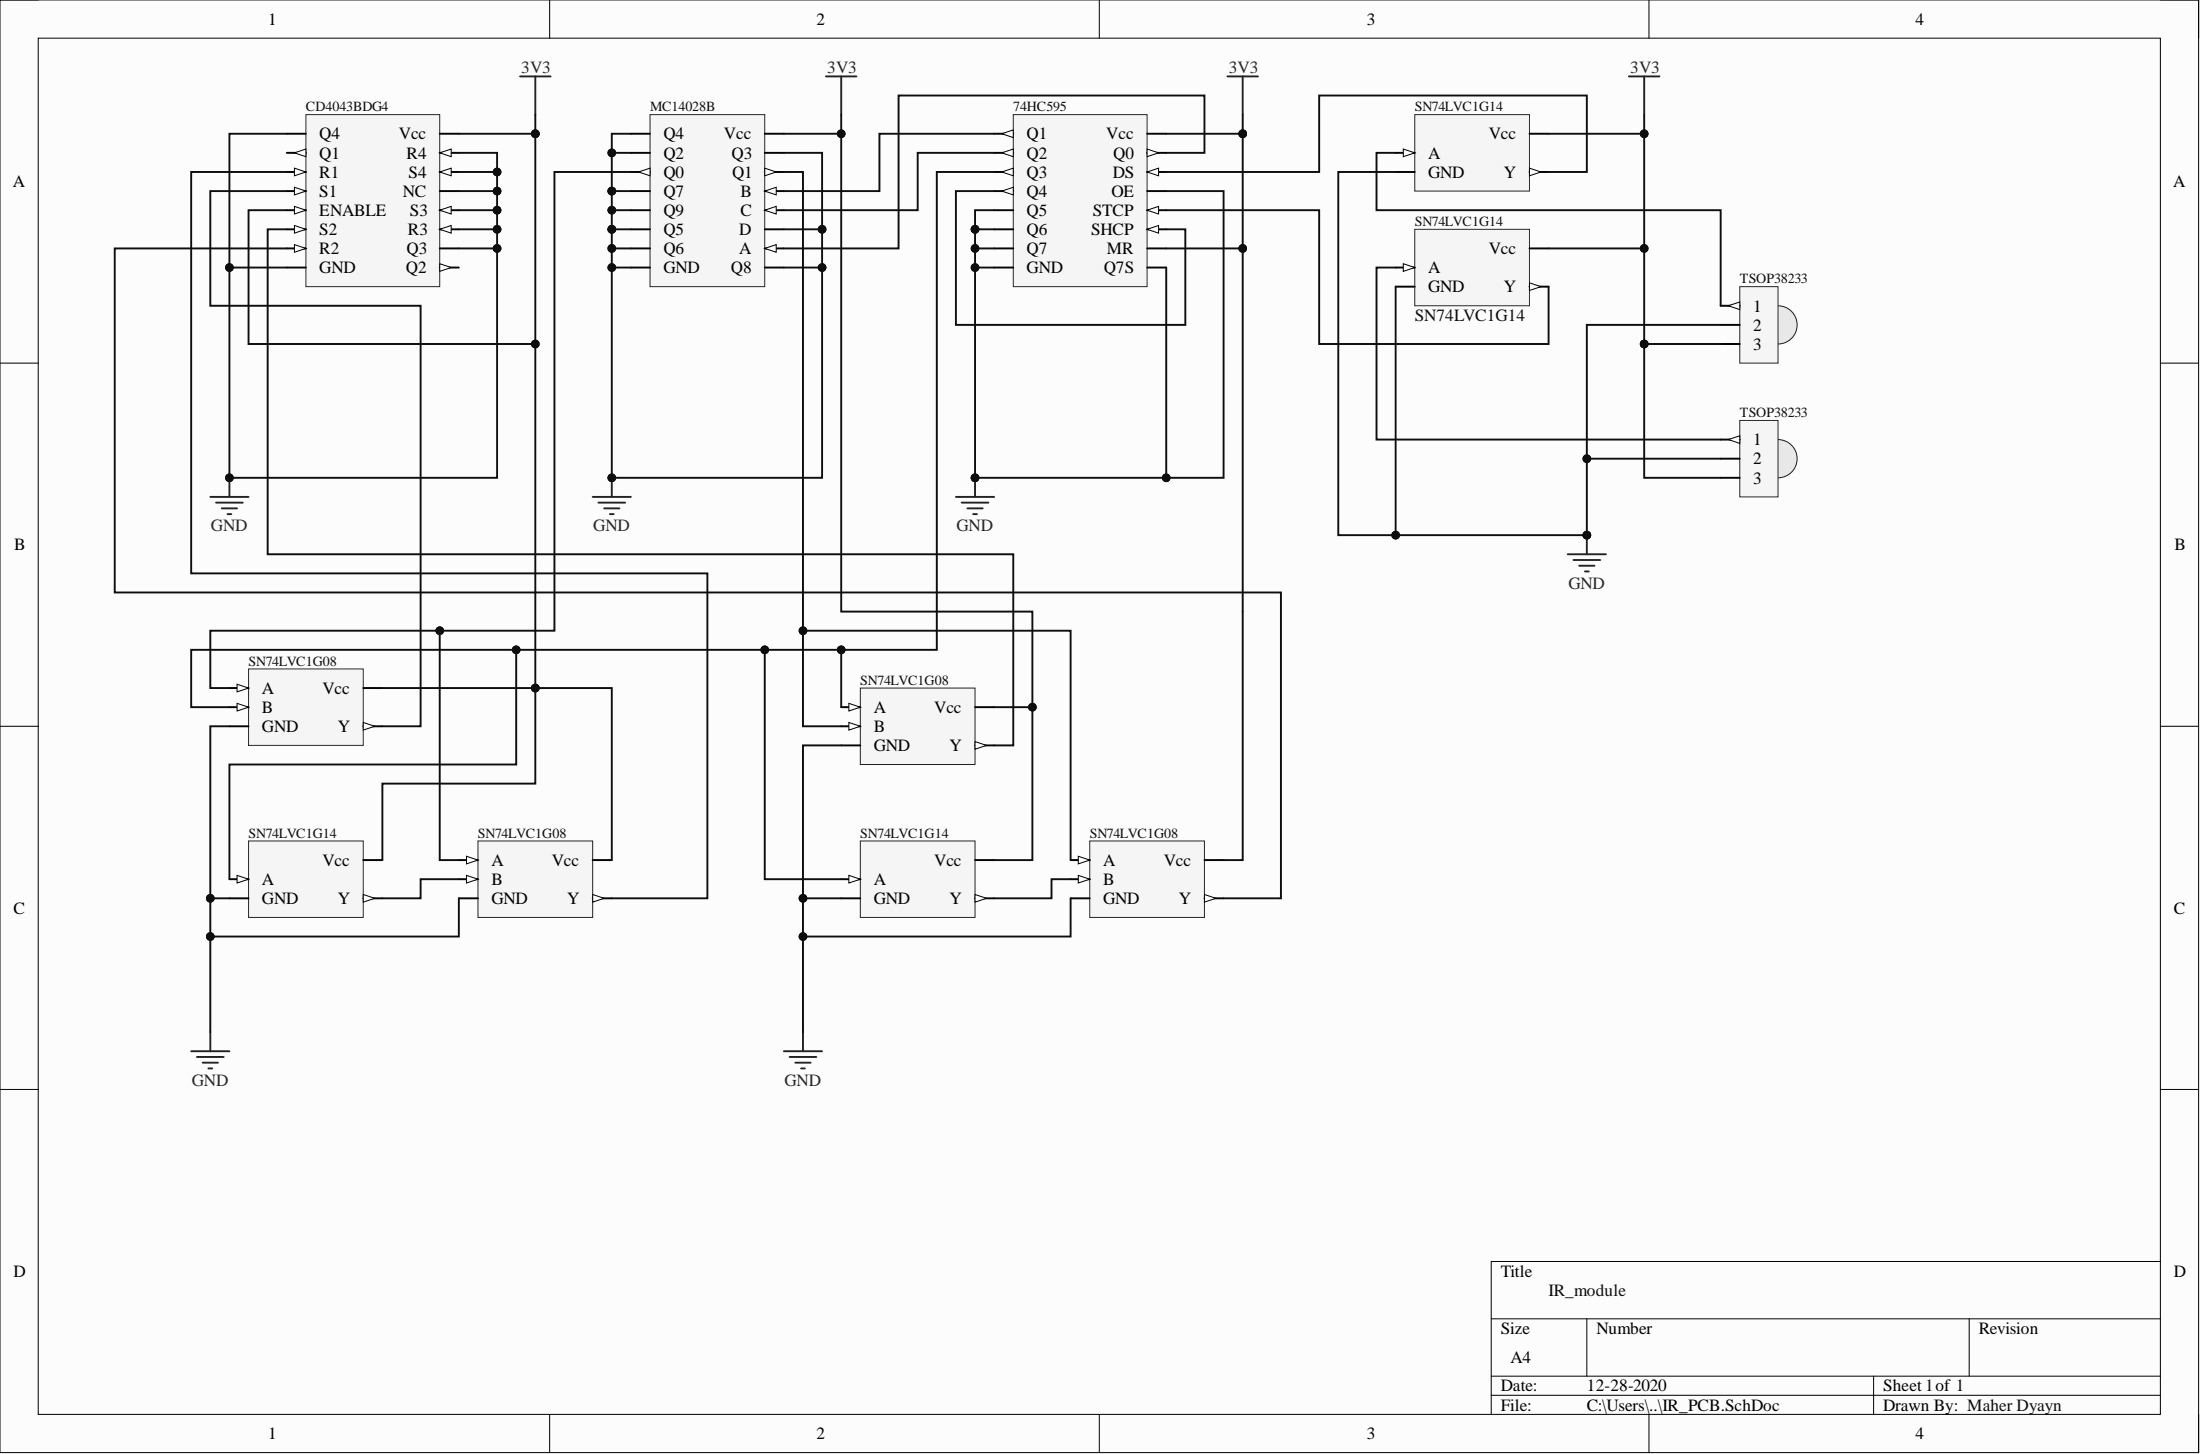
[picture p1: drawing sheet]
<svg xmlns="http://www.w3.org/2000/svg" width="292mm" height="193mm" viewBox="0 0 292 193" stroke-linecap="round" stroke-linejoin="round" font-family="sans-serif">
<path d="M0 0h291.9v192.8h-291.9z" fill-rule="evenodd" fill="#fcfcfc"/>
<path d="M0 0h291.9v192.8h-291.9z" fill="none" stroke="#000" stroke-width=".13"/>
<path d="M5.1 5.1h281.7v182.6h-281.7z" fill-rule="evenodd" fill="#fcfcfc"/>
<g fill="none" stroke="#000" stroke-width=".13">
<path d="M0 0h5.1M73 0v5.1M146 0v5.1M218.9 0v5.1M286.8 0h5.1v5.1M5.1 5.1h281.7v182.6h-281.7zM0 48.2h5.1M286.8 48.2h5.1M0 96.4h5.1M286.8 96.4h5.1M0 144.6h5.1M286.8 144.6h5.1"/>
<path d="M198 175h88.8M210.7 175v7.6M261.5 175v7.6M286.8 167.4h-88.8v20.3M73 187.7v5.1M146 187.7v5.1M198 182.6h88.8M198 185.2h88.8M218.9 187.7v5.1M248.8 182.6v5.1M291.9 187.7v5.1"/>
</g>
<circle cx="236.1" cy="43.1" r="2.54" fill="#e5e5e5"/>
<circle cx="236.1" cy="43.1" r="2.54" fill="none" stroke="#1c1c1c" stroke-width=".13"/>
<path d="M231 38h5.1v10.2h-5.1z" fill-rule="evenodd" fill="#f5f5f5"/>
<path d="M231 38h5.1v10.2h-5.1z" fill="none" stroke="#262626" stroke-width=".13"/>
<path d="M228.5 40.6h2.5" fill="none" stroke="#000" stroke-width=".25"/>
<path d="M229.5 40.6l1.5-.5v1z" fill="#fbfbfb"/>
<path d="M229.5 40.6l1.5-.5v1z" fill="none" stroke="#000" stroke-width=".13"/>
<path d="M228.5 43.1h2.5M228.5 45.7h2.5" fill="none" stroke="#000" stroke-width=".25"/>
<circle cx="236.1" cy="60.9" r="2.54" fill="#e5e5e5"/>
<circle cx="236.1" cy="60.9" r="2.54" fill="none" stroke="#1c1c1c" stroke-width=".13"/>
<path d="M231 55.8h5.1v10.1h-5.1z" fill-rule="evenodd" fill="#f5f5f5"/>
<path d="M231 55.8h5.1v10.1h-5.1z" fill="none" stroke="#262626" stroke-width=".13"/>
<path d="M228.5 58.3h2.5" fill="none" stroke="#000" stroke-width=".25"/>
<path d="M229.5 58.3l1.5-.5v1z" fill="#fbfbfb"/>
<path d="M229.5 58.3l1.5-.5v1z" fill="none" stroke="#000" stroke-width=".13"/>
<path d="M228.5 60.9h2.5M228.5 63.4h2.5" fill="none" stroke="#000" stroke-width=".25"/>
<path d="M216.3 10.1h4M218.3 10.1v5.1M208.1 73.6h5.1M208.9 74.3h3.6M209.7 75.1h2M210.4 75.8h.5M210.7 71v2.6" fill="none" stroke="#262626" stroke-width=".25"/>
<circle cx="210.7" cy="71" r=".51" fill="#0e0e0e"/>
<circle cx="210.7" cy="71" r=".51" fill="none" stroke="#0e0e0e" stroke-width=".13"/>
<path d="M187.8 15.2h15.3v10.2h-15.3z" fill-rule="evenodd" fill="#f5f5f5"/>
<path d="M187.8 15.2h15.3v10.2h-15.3z" fill="none" stroke="#262626" stroke-width=".13"/>
<path d="M185.3 20.3h2.5" fill="none" stroke="#000" stroke-width=".25"/>
<path d="M186.3 19.8l1.5 .5-1.5 .5z" fill="#fbfbfb"/>
<path d="M186.3 19.8l1.5 .5-1.5 .5z" fill="none" stroke="#000" stroke-width=".13"/>
<path d="M185.3 22.8h2.5M203.1 22.8h2.5" fill="none" stroke="#000" stroke-width=".25"/>
<path d="M203.1 22.3l1.5 .5-1.5 .5z" fill="#fbfbfb"/>
<path d="M203.1 22.3l1.5 .5-1.5 .5z" fill="none" stroke="#000" stroke-width=".13"/>
<path d="M203.1 17.8h2.5" fill="none" stroke="#000" stroke-width=".25"/>
<path d="M187.8 30.4h15.3v10.2h-15.3z" fill-rule="evenodd" fill="#f5f5f5"/>
<path d="M187.8 30.4h15.3v10.2h-15.3z" fill="none" stroke="#262626" stroke-width=".13"/>
<path d="M185.3 35.5h2.5" fill="none" stroke="#000" stroke-width=".25"/>
<path d="M186.3 35l1.5 .5-1.5 .5z" fill="#fbfbfb"/>
<path d="M186.3 35l1.5 .5-1.5 .5z" fill="none" stroke="#000" stroke-width=".13"/>
<path d="M185.3 38h2.5M203.1 38h2.5" fill="none" stroke="#000" stroke-width=".25"/>
<path d="M203.1 37.5l1.5 .5-1.5 .6z" fill="#fbfbfb"/>
<path d="M203.1 37.5l1.5 .5-1.5 .6z" fill="none" stroke="#000" stroke-width=".13"/>
<path d="M203.1 33h2.5" fill="none" stroke="#000" stroke-width=".25"/>
<path d="M134.5 15.2h17.8v22.8h-17.8z" fill-rule="evenodd" fill="#f5f5f5"/>
<path d="M134.5 15.2h17.8v22.8h-17.8z" fill="none" stroke="#262626" stroke-width=".13"/>
<path d="M132 17.8h2.5" fill="none" stroke="#000" stroke-width=".25"/>
<path d="M133 17.8l1.5-.6v1.1z" fill="#fbfbfb"/>
<path d="M133 17.8l1.5-.6v1.1z" fill="none" stroke="#000" stroke-width=".13"/>
<path d="M132 20.3h2.5" fill="none" stroke="#000" stroke-width=".25"/>
<path d="M133 20.3l1.5-.5v1z" fill="#fbfbfb"/>
<path d="M133 20.3l1.5-.5v1z" fill="none" stroke="#000" stroke-width=".13"/>
<path d="M132 22.8h2.5" fill="none" stroke="#000" stroke-width=".25"/>
<path d="M133 22.8l1.5-.5v1z" fill="#fbfbfb"/>
<path d="M133 22.8l1.5-.5v1z" fill="none" stroke="#000" stroke-width=".13"/>
<path d="M132 25.4h2.5" fill="none" stroke="#000" stroke-width=".25"/>
<path d="M133 25.4l1.5-.5v1z" fill="#fbfbfb"/>
<path d="M133 25.4l1.5-.5v1z" fill="none" stroke="#000" stroke-width=".13"/>
<path d="M132 27.9h2.5M132 30.4h2.5M132 33h2.5M132 35.5h2.5M152.3 30.4h2.5M152.3 33h2.5M152.3 35.5h2.5" fill="none" stroke="#000" stroke-width=".25"/>
<path d="M152.3 30.4l1.5-.5v1z" fill="#fbfbfb"/>
<path d="M152.3 30.4l1.5-.5v1z" fill="none" stroke="#000" stroke-width=".13"/>
<path d="M152.3 27.9h2.5" fill="none" stroke="#000" stroke-width=".25"/>
<path d="M152.3 27.9l1.5-.5v1z" fill="#fbfbfb"/>
<path d="M152.3 27.9l1.5-.5v1z" fill="none" stroke="#000" stroke-width=".13"/>
<path d="M152.3 25.4h2.5M152.3 22.8h2.5" fill="none" stroke="#000" stroke-width=".25"/>
<path d="M152.3 22.8l1.5-.5v1z" fill="#fbfbfb"/>
<path d="M152.3 22.8l1.5-.5v1z" fill="none" stroke="#000" stroke-width=".13"/>
<path d="M152.3 20.3h2.5" fill="none" stroke="#000" stroke-width=".25"/>
<path d="M152.3 19.8l1.5 .5-1.5 .5z" fill="#fbfbfb"/>
<path d="M152.3 19.8l1.5 .5-1.5 .5z" fill="none" stroke="#000" stroke-width=".13"/>
<path d="M152.3 17.8h2.5" fill="none" stroke="#000" stroke-width=".25"/>
<path d="M163 10.1h4M165 10.1v5.1M126.9 65.9h5.1M127.7 66.7h3.5M128.4 67.5h2.1M129.2 68.2h.5M129.5 63.4v2.5" fill="none" stroke="#262626" stroke-width=".25"/>
<circle cx="129.5" cy="63.4" r=".51" fill="#0e0e0e"/>
<circle cx="129.5" cy="63.4" r=".51" fill="none" stroke="#0e0e0e" stroke-width=".13"/>
<path d="M86.3 15.2h15.2v22.8h-15.2z" fill-rule="evenodd" fill="#f5f5f5"/>
<path d="M86.3 15.2h15.2v22.8h-15.2z" fill="none" stroke="#262626" stroke-width=".13"/>
<path d="M83.8 17.8h2.5M83.8 20.3h2.5M83.8 22.8h2.5" fill="none" stroke="#000" stroke-width=".25"/>
<path d="M84.8 22.8l1.5-.5v1z" fill="#fbfbfb"/>
<path d="M84.8 22.8l1.5-.5v1z" fill="none" stroke="#000" stroke-width=".13"/>
<path d="M83.8 25.4h2.5M83.8 27.9h2.5M83.8 30.4h2.5M83.8 33h2.5M83.8 35.5h2.5M101.5 33h2.6M101.5 35.5h2.6" fill="none" stroke="#000" stroke-width=".25"/>
<path d="M101.5 33l1.6-.5v1z" fill="#fbfbfb"/>
<path d="M101.5 33l1.6-.5v1z" fill="none" stroke="#000" stroke-width=".13"/>
<path d="M101.5 30.4h2.6M101.5 27.9h2.6" fill="none" stroke="#000" stroke-width=".25"/>
<path d="M101.5 27.9l1.6-.5v1z" fill="#fbfbfb"/>
<path d="M101.5 27.9l1.6-.5v1z" fill="none" stroke="#000" stroke-width=".13"/>
<path d="M101.5 25.4h2.6" fill="none" stroke="#000" stroke-width=".25"/>
<path d="M101.5 25.4l1.6-.5v1z" fill="#fbfbfb"/>
<path d="M101.5 25.4l1.6-.5v1z" fill="none" stroke="#000" stroke-width=".13"/>
<path d="M101.5 22.8h2.6" fill="none" stroke="#000" stroke-width=".25"/>
<path d="M101.5 22.3l1.6 .5-1.6 .5z" fill="#fbfbfb"/>
<path d="M101.5 22.3l1.6 .5-1.6 .5z" fill="none" stroke="#000" stroke-width=".13"/>
<path d="M101.5 17.8h2.6M101.5 20.3h2.6" fill="none" stroke="#000" stroke-width=".25"/>
<path d="M109.7 10.1h4M111.7 10.1v5.1M78.7 65.9h5.1M79.5 66.7h3.5M80.2 67.5h2M81 68.2h.5M81.2 63.4v2.5" fill="none" stroke="#262626" stroke-width=".25"/>
<circle cx="81.2" cy="63.4" r=".51" fill="#0e0e0e"/>
<circle cx="81.2" cy="63.4" r=".51" fill="none" stroke="#0e0e0e" stroke-width=".13"/>
<path d="M40.6 15.2h17.8v22.8h-17.8z" fill-rule="evenodd" fill="#f5f5f5"/>
<path d="M40.6 15.2h17.8v22.8h-17.8z" fill="none" stroke="#262626" stroke-width=".13"/>
<path d="M38.1 17.8h2.5M38.1 20.3h2.5" fill="none" stroke="#000" stroke-width=".25"/>
<path d="M39.1 20.3l1.5-.5v1z" fill="#fbfbfb"/>
<path d="M39.1 20.3l1.5-.5v1z" fill="none" stroke="#000" stroke-width=".13"/>
<path d="M38.1 22.8h2.5" fill="none" stroke="#000" stroke-width=".25"/>
<path d="M39.1 22.3l1.5 .5-1.5 .5z" fill="#fbfbfb"/>
<path d="M39.1 22.3l1.5 .5-1.5 .5z" fill="none" stroke="#000" stroke-width=".13"/>
<path d="M38.1 25.4h2.5" fill="none" stroke="#000" stroke-width=".25"/>
<path d="M39.1 24.9l1.5 .5-1.5 .5z" fill="#fbfbfb"/>
<path d="M39.1 24.9l1.5 .5-1.5 .5z" fill="none" stroke="#000" stroke-width=".13"/>
<path d="M38.1 27.9h2.5" fill="none" stroke="#000" stroke-width=".25"/>
<path d="M39.1 27.4l1.5 .5-1.5 .5z" fill="#fbfbfb"/>
<path d="M39.1 27.4l1.5 .5-1.5 .5z" fill="none" stroke="#000" stroke-width=".13"/>
<path d="M38.1 30.4h2.5" fill="none" stroke="#000" stroke-width=".25"/>
<path d="M39.1 29.9l1.5 .5-1.5 .5z" fill="#fbfbfb"/>
<path d="M39.1 29.9l1.5 .5-1.5 .5z" fill="none" stroke="#000" stroke-width=".13"/>
<path d="M38.1 33h2.5" fill="none" stroke="#000" stroke-width=".25"/>
<path d="M39.1 32.5l1.5 .5-1.5 .5z" fill="#fbfbfb"/>
<path d="M39.1 32.5l1.5 .5-1.5 .5z" fill="none" stroke="#000" stroke-width=".13"/>
<path d="M38.1 35.5h2.5M58.4 35.5h2.5" fill="none" stroke="#000" stroke-width=".25"/>
<path d="M58.4 35l1.5 .5-1.5 .5z" fill="#fbfbfb"/>
<path d="M58.4 35l1.5 .5-1.5 .5z" fill="none" stroke="#000" stroke-width=".13"/>
<path d="M58.4 33h2.5M58.4 30.4h2.5" fill="none" stroke="#000" stroke-width=".25"/>
<path d="M58.4 30.4l1.5-.5v1z" fill="#fbfbfb"/>
<path d="M58.4 30.4l1.5-.5v1z" fill="none" stroke="#000" stroke-width=".13"/>
<path d="M58.4 27.9h2.5" fill="none" stroke="#000" stroke-width=".25"/>
<path d="M58.4 27.9l1.5-.5v1z" fill="#fbfbfb"/>
<path d="M58.4 27.9l1.5-.5v1z" fill="none" stroke="#000" stroke-width=".13"/>
<path d="M58.4 25.4h2.5M58.4 22.8h2.5" fill="none" stroke="#000" stroke-width=".25"/>
<path d="M58.4 22.8l1.5-.5v1z" fill="#fbfbfb"/>
<path d="M58.4 22.8l1.5-.5v1z" fill="none" stroke="#000" stroke-width=".13"/>
<path d="M58.4 20.3h2.5" fill="none" stroke="#000" stroke-width=".25"/>
<path d="M58.4 20.3l1.5-.5v1z" fill="#fbfbfb"/>
<path d="M58.4 20.3l1.5-.5v1z" fill="none" stroke="#000" stroke-width=".13"/>
<path d="M58.4 17.8h2.5" fill="none" stroke="#000" stroke-width=".25"/>
<path d="M69 10.1h4.1M71.1 10.1v5.1M27.9 65.9h5.1M28.7 66.7h3.5M29.4 67.5h2.1M30.2 68.2h.5M30.5 63.4v2.5" fill="none" stroke="#262626" stroke-width=".25"/>
<circle cx="30.5" cy="63.4" r=".51" fill="#0e0e0e"/>
<circle cx="30.5" cy="63.4" r=".51" fill="none" stroke="#0e0e0e" stroke-width=".13"/>
<path d="M33 88.8h15.2v10.1h-15.2z" fill-rule="evenodd" fill="#f5f5f5"/>
<path d="M33 88.8h15.2v10.1h-15.2z" fill="none" stroke="#262626" stroke-width=".13"/>
<path d="M30.5 91.3h2.5" fill="none" stroke="#000" stroke-width=".25"/>
<path d="M31.5 90.8l1.5 .5-1.5 .5z" fill="#fbfbfb"/>
<path d="M31.5 90.8l1.5 .5-1.5 .5z" fill="none" stroke="#000" stroke-width=".13"/>
<path d="M30.5 93.9h2.5" fill="none" stroke="#000" stroke-width=".25"/>
<path d="M31.5 93.3l1.5 .6-1.5 .5z" fill="#fbfbfb"/>
<path d="M31.5 93.3l1.5 .6-1.5 .5z" fill="none" stroke="#000" stroke-width=".13"/>
<path d="M30.5 96.4h2.5M48.2 96.4h2.6" fill="none" stroke="#000" stroke-width=".25"/>
<path d="M48.2 95.9l1.6 .5-1.6 .5z" fill="#fbfbfb"/>
<path d="M48.2 95.9l1.6 .5-1.6 .5z" fill="none" stroke="#000" stroke-width=".13"/>
<path d="M48.2 91.3h2.6" fill="none" stroke="#000" stroke-width=".25"/>
<path d="M25.4 139.5h5.1M27.9 137v2.5M26.1 140.3h3.6M26.9 141h2M27.7 141.8h.5" fill="none" stroke="#262626" stroke-width=".25"/>
<path d="M33 111.6h15.2v10.2h-15.2z" fill-rule="evenodd" fill="#f5f5f5"/>
<path d="M33 111.6h15.2v10.2h-15.2z" fill="none" stroke="#262626" stroke-width=".13"/>
<path d="M30.5 116.7h2.5" fill="none" stroke="#000" stroke-width=".25"/>
<path d="M31.5 116.2l1.5 .5-1.5 .5z" fill="#fbfbfb"/>
<path d="M31.5 116.2l1.5 .5-1.5 .5z" fill="none" stroke="#000" stroke-width=".13"/>
<path d="M30.5 119.2h2.5M48.2 119.2h2.6" fill="none" stroke="#000" stroke-width=".25"/>
<path d="M48.2 118.7l1.6 .5-1.6 .5z" fill="#fbfbfb"/>
<path d="M48.2 118.7l1.6 .5-1.6 .5z" fill="none" stroke="#000" stroke-width=".13"/>
<path d="M48.2 114.1h2.6" fill="none" stroke="#000" stroke-width=".25"/>
<path d="M63.5 111.6h15.2v10.2h-15.2z" fill-rule="evenodd" fill="#f5f5f5"/>
<path d="M63.5 111.6h15.2v10.2h-15.2z" fill="none" stroke="#262626" stroke-width=".13"/>
<path d="M60.9 114.1h2.6" fill="none" stroke="#000" stroke-width=".25"/>
<path d="M61.9 113.6l1.6 .5-1.6 .6z" fill="#fbfbfb"/>
<path d="M61.9 113.6l1.6 .5-1.6 .6z" fill="none" stroke="#000" stroke-width=".13"/>
<path d="M60.9 116.7h2.6" fill="none" stroke="#000" stroke-width=".25"/>
<path d="M61.9 116.2l1.6 .5-1.6 .5z" fill="#fbfbfb"/>
<path d="M61.9 116.2l1.6 .5-1.6 .5z" fill="none" stroke="#000" stroke-width=".13"/>
<path d="M60.9 119.2h2.6M78.7 119.2h2.5" fill="none" stroke="#000" stroke-width=".25"/>
<path d="M78.7 118.7l1.5 .5-1.5 .5z" fill="#fbfbfb"/>
<path d="M78.7 118.7l1.5 .5-1.5 .5z" fill="none" stroke="#000" stroke-width=".13"/>
<path d="M78.7 114.1h2.5" fill="none" stroke="#000" stroke-width=".25"/>
<path d="M114.2 91.3h15.3v10.2h-15.3z" fill-rule="evenodd" fill="#f5f5f5"/>
<path d="M114.2 91.3h15.3v10.2h-15.3z" fill="none" stroke="#262626" stroke-width=".13"/>
<path d="M111.7 93.9h2.5" fill="none" stroke="#000" stroke-width=".25"/>
<path d="M112.7 93.3l1.5 .6-1.5 .5z" fill="#fbfbfb"/>
<path d="M112.7 93.3l1.5 .6-1.5 .5z" fill="none" stroke="#000" stroke-width=".13"/>
<path d="M111.7 96.4h2.5" fill="none" stroke="#000" stroke-width=".25"/>
<path d="M112.7 95.9l1.5 .5-1.5 .5z" fill="#fbfbfb"/>
<path d="M112.7 95.9l1.5 .5-1.5 .5z" fill="none" stroke="#000" stroke-width=".13"/>
<path d="M111.7 98.9h2.5M129.5 98.9h2.5" fill="none" stroke="#000" stroke-width=".25"/>
<path d="M129.5 98.4l1.5 .5-1.5 .5z" fill="#fbfbfb"/>
<path d="M129.5 98.4l1.5 .5-1.5 .5z" fill="none" stroke="#000" stroke-width=".13"/>
<path d="M129.5 93.9h2.5" fill="none" stroke="#000" stroke-width=".25"/>
<path d="M114.2 111.6h15.3v10.2h-15.3z" fill-rule="evenodd" fill="#f5f5f5"/>
<path d="M114.2 111.6h15.3v10.2h-15.3z" fill="none" stroke="#262626" stroke-width=".13"/>
<path d="M111.7 116.7h2.5" fill="none" stroke="#000" stroke-width=".25"/>
<path d="M112.7 116.2l1.5 .5-1.5 .5z" fill="#fbfbfb"/>
<path d="M112.7 116.2l1.5 .5-1.5 .5z" fill="none" stroke="#000" stroke-width=".13"/>
<path d="M111.7 119.2h2.5M129.5 119.2h2.5" fill="none" stroke="#000" stroke-width=".25"/>
<path d="M129.5 118.7l1.5 .5-1.5 .5z" fill="#fbfbfb"/>
<path d="M129.5 118.7l1.5 .5-1.5 .5z" fill="none" stroke="#000" stroke-width=".13"/>
<path d="M129.5 114.1h2.5" fill="none" stroke="#000" stroke-width=".25"/>
<path d="M144.7 111.6h15.2v10.2h-15.2z" fill-rule="evenodd" fill="#f5f5f5"/>
<path d="M144.7 111.6h15.2v10.2h-15.2z" fill="none" stroke="#262626" stroke-width=".13"/>
<path d="M142.2 114.1h2.5" fill="none" stroke="#000" stroke-width=".25"/>
<path d="M143.2 113.6l1.5 .5-1.5 .6z" fill="#fbfbfb"/>
<path d="M143.2 113.6l1.5 .5-1.5 .6z" fill="none" stroke="#000" stroke-width=".13"/>
<path d="M142.2 116.7h2.5" fill="none" stroke="#000" stroke-width=".25"/>
<path d="M143.2 116.2l1.5 .5-1.5 .5z" fill="#fbfbfb"/>
<path d="M143.2 116.2l1.5 .5-1.5 .5z" fill="none" stroke="#000" stroke-width=".13"/>
<path d="M142.2 119.2h2.5M159.9 119.2h2.6" fill="none" stroke="#000" stroke-width=".25"/>
<path d="M159.9 118.7l1.5 .5-1.5 .5z" fill="#fbfbfb"/>
<path d="M159.9 118.7l1.5 .5-1.5 .5z" fill="none" stroke="#000" stroke-width=".13"/>
<path d="M159.9 114.1h2.6" fill="none" stroke="#000" stroke-width=".25"/>
<path d="M104.1 139.5h5.1M106.6 137v2.5M104.8 140.3h3.6M105.6 141h2M106.4 141.8h.5" fill="none" stroke="#262626" stroke-width=".25"/>
<path d="M132 22.8h-7.6v63.4h-99v7.7h5.1" fill="none" stroke="#0e0e0e" stroke-width=".25"/>
<circle cx="111.7" cy="86.2" r=".51" fill="#0e0e0e"/>
<circle cx="111.7" cy="86.2" r=".51" fill="none" stroke="#0e0e0e" stroke-width=".13"/>
<circle cx="101.5" cy="86.2" r=".51" fill="#0e0e0e"/>
<circle cx="101.5" cy="86.2" r=".51" fill="none" stroke="#0e0e0e" stroke-width=".13"/>
<circle cx="68.5" cy="86.2" r=".51" fill="#0e0e0e"/>
<circle cx="68.5" cy="86.2" r=".51" fill="none" stroke="#0e0e0e" stroke-width=".13"/>
<path d="M38.1 22.8h-12.7v53.3h68.5v43.1h-12.7M60.9 119.2v5.1h-33" fill="none" stroke="#0e0e0e" stroke-width=".25"/>
<circle cx="27.9" cy="124.3" r=".51" fill="#0e0e0e"/>
<circle cx="27.9" cy="124.3" r=".51" fill="none" stroke="#0e0e0e" stroke-width=".13"/>
<path d="M27.9 119.2h2.6" fill="none" stroke="#0e0e0e" stroke-width=".25"/>
<circle cx="27.9" cy="119.2" r=".51" fill="#0e0e0e"/>
<circle cx="27.9" cy="119.2" r=".51" fill="none" stroke="#0e0e0e" stroke-width=".13"/>
<path d="M30.5 96.4h-2.6v40.6" fill="none" stroke="#0e0e0e" stroke-width=".25"/>
<circle cx="27.9" cy="119.2" r=".51" fill="#0e0e0e"/>
<circle cx="27.9" cy="119.2" r=".51" fill="none" stroke="#0e0e0e" stroke-width=".13"/>
<circle cx="27.9" cy="124.3" r=".51" fill="#0e0e0e"/>
<circle cx="27.9" cy="124.3" r=".51" fill="none" stroke="#0e0e0e" stroke-width=".13"/>
<path d="M83.8 22.8h-10.2v60.9h-45.7v7.6h2.6" fill="none" stroke="#0e0e0e" stroke-width=".25"/>
<circle cx="58.4" cy="83.7" r=".51" fill="#0e0e0e"/>
<circle cx="58.4" cy="83.7" r=".51" fill="none" stroke="#0e0e0e" stroke-width=".13"/>
<path d="M38.1 25.4h-10.2v15.2h27.9v55.8h-5M68.5 86.2v15.3h-38v15.2" fill="none" stroke="#0e0e0e" stroke-width=".25"/>
<circle cx="68.5" cy="86.2" r=".51" fill="#0e0e0e"/>
<circle cx="68.5" cy="86.2" r=".51" fill="none" stroke="#0e0e0e" stroke-width=".13"/>
<path d="M60.9 20.3h5.1v43.1h-35.5v-27.9" fill="none" stroke="#0e0e0e" stroke-width=".25"/>
<circle cx="66" cy="22.8" r=".51" fill="#0e0e0e"/>
<circle cx="66" cy="22.8" r=".51" fill="none" stroke="#0e0e0e" stroke-width=".13"/>
<circle cx="66" cy="25.4" r=".51" fill="#0e0e0e"/>
<circle cx="66" cy="25.4" r=".51" fill="none" stroke="#0e0e0e" stroke-width=".13"/>
<circle cx="66" cy="27.9" r=".51" fill="#0e0e0e"/>
<circle cx="66" cy="27.9" r=".51" fill="none" stroke="#0e0e0e" stroke-width=".13"/>
<circle cx="66" cy="30.4" r=".51" fill="#0e0e0e"/>
<circle cx="66" cy="30.4" r=".51" fill="none" stroke="#0e0e0e" stroke-width=".13"/>
<circle cx="66" cy="33" r=".51" fill="#0e0e0e"/>
<circle cx="66" cy="33" r=".51" fill="none" stroke="#0e0e0e" stroke-width=".13"/>
<circle cx="30.5" cy="63.4" r=".51" fill="#0e0e0e"/>
<circle cx="30.5" cy="63.4" r=".51" fill="none" stroke="#0e0e0e" stroke-width=".13"/>
<circle cx="30.5" cy="35.5" r=".51" fill="#0e0e0e"/>
<circle cx="30.5" cy="35.5" r=".51" fill="none" stroke="#0e0e0e" stroke-width=".13"/>
<path d="M38.1 17.8h-7.6v17.7h7.6" fill="none" stroke="#0e0e0e" stroke-width=".25"/>
<circle cx="30.5" cy="35.5" r=".51" fill="#0e0e0e"/>
<circle cx="30.5" cy="35.5" r=".51" fill="none" stroke="#0e0e0e" stroke-width=".13"/>
<path d="M38.1 27.9h-5.1v17.8h38.1" fill="none" stroke="#0e0e0e" stroke-width=".25"/>
<circle cx="71.1" cy="45.7" r=".51" fill="#0e0e0e"/>
<circle cx="71.1" cy="45.7" r=".51" fill="none" stroke="#0e0e0e" stroke-width=".13"/>
<path d="M71.1 17.8v86.2h-20.3v10.1M60.9 116.7h-5.1v2.5h-5" fill="none" stroke="#0e0e0e" stroke-width=".25"/>
<circle cx="71.1" cy="17.8" r=".51" fill="#0e0e0e"/>
<circle cx="71.1" cy="17.8" r=".51" fill="none" stroke="#0e0e0e" stroke-width=".13"/>
<circle cx="71.1" cy="45.7" r=".51" fill="#0e0e0e"/>
<circle cx="71.1" cy="45.7" r=".51" fill="none" stroke="#0e0e0e" stroke-width=".13"/>
<circle cx="71.1" cy="91.3" r=".51" fill="#0e0e0e"/>
<circle cx="71.1" cy="91.3" r=".51" fill="none" stroke="#0e0e0e" stroke-width=".13"/>
<path d="M50.8 91.3h20.3" fill="none" stroke="#0e0e0e" stroke-width=".25"/>
<circle cx="71.1" cy="91.3" r=".51" fill="#0e0e0e"/>
<circle cx="71.1" cy="91.3" r=".51" fill="none" stroke="#0e0e0e" stroke-width=".13"/>
<path d="M58.4 83.7v30.4h2.5" fill="none" stroke="#0e0e0e" stroke-width=".25"/>
<circle cx="58.4" cy="83.7" r=".51" fill="#0e0e0e"/>
<circle cx="58.4" cy="83.7" r=".51" fill="none" stroke="#0e0e0e" stroke-width=".13"/>
<path d="M60.9 33h5.1" fill="none" stroke="#0e0e0e" stroke-width=".25"/>
<circle cx="66" cy="33" r=".51" fill="#0e0e0e"/>
<circle cx="66" cy="33" r=".51" fill="none" stroke="#0e0e0e" stroke-width=".13"/>
<path d="M60.9 30.4h5.1" fill="none" stroke="#0e0e0e" stroke-width=".25"/>
<circle cx="66" cy="30.4" r=".51" fill="#0e0e0e"/>
<circle cx="66" cy="30.4" r=".51" fill="none" stroke="#0e0e0e" stroke-width=".13"/>
<path d="M60.9 27.9h5.1" fill="none" stroke="#0e0e0e" stroke-width=".25"/>
<circle cx="66" cy="27.9" r=".51" fill="#0e0e0e"/>
<circle cx="66" cy="27.9" r=".51" fill="none" stroke="#0e0e0e" stroke-width=".13"/>
<path d="M60.9 25.4h5.1" fill="none" stroke="#0e0e0e" stroke-width=".25"/>
<circle cx="66" cy="25.4" r=".51" fill="#0e0e0e"/>
<circle cx="66" cy="25.4" r=".51" fill="none" stroke="#0e0e0e" stroke-width=".13"/>
<path d="M60.9 22.8h5.1" fill="none" stroke="#0e0e0e" stroke-width=".25"/>
<circle cx="66" cy="22.8" r=".51" fill="#0e0e0e"/>
<circle cx="66" cy="22.8" r=".51" fill="none" stroke="#0e0e0e" stroke-width=".13"/>
<path d="M60.9 17.8h10.2" fill="none" stroke="#0e0e0e" stroke-width=".25"/>
<circle cx="71.1" cy="17.8" r=".51" fill="#0e0e0e"/>
<circle cx="71.1" cy="17.8" r=".51" fill="none" stroke="#0e0e0e" stroke-width=".13"/>
<path d="M71.1 91.3h10.1v22.8" fill="none" stroke="#0e0e0e" stroke-width=".25"/>
<circle cx="71.1" cy="91.3" r=".51" fill="#0e0e0e"/>
<circle cx="71.1" cy="91.3" r=".51" fill="none" stroke="#0e0e0e" stroke-width=".13"/>
<path d="M83.8 35.5h-2.6v27.9h28v-27.9h-5.1" fill="none" stroke="#0e0e0e" stroke-width=".25"/>
<circle cx="109.2" cy="35.5" r=".51" fill="#0e0e0e"/>
<circle cx="109.2" cy="35.5" r=".51" fill="none" stroke="#0e0e0e" stroke-width=".13"/>
<circle cx="81.2" cy="63.4" r=".51" fill="#0e0e0e"/>
<circle cx="81.2" cy="63.4" r=".51" fill="none" stroke="#0e0e0e" stroke-width=".13"/>
<circle cx="81.2" cy="35.5" r=".51" fill="#0e0e0e"/>
<circle cx="81.2" cy="35.5" r=".51" fill="none" stroke="#0e0e0e" stroke-width=".13"/>
<path d="M104.1 30.4h5.1M154.8 20.3h5.1v-7.6h-40.6v20.3h-15.2" fill="none" stroke="#0e0e0e" stroke-width=".25"/>
<circle cx="109.2" cy="30.4" r=".51" fill="#0e0e0e"/>
<circle cx="109.2" cy="30.4" r=".51" fill="none" stroke="#0e0e0e" stroke-width=".13"/>
<path d="M132 17.8h-15.2v7.6h-12.7M104.1 20.3h5.1v15.2M132 20.3h-10.2v7.6h-17.7" fill="none" stroke="#0e0e0e" stroke-width=".25"/>
<circle cx="109.2" cy="30.4" r=".51" fill="#0e0e0e"/>
<circle cx="109.2" cy="30.4" r=".51" fill="none" stroke="#0e0e0e" stroke-width=".13"/>
<circle cx="109.2" cy="35.5" r=".51" fill="#0e0e0e"/>
<circle cx="109.2" cy="35.5" r=".51" fill="none" stroke="#0e0e0e" stroke-width=".13"/>
<path d="M104.1 17.8h7.6" fill="none" stroke="#0e0e0e" stroke-width=".25"/>
<circle cx="111.7" cy="17.8" r=".51" fill="#0e0e0e"/>
<circle cx="111.7" cy="17.8" r=".51" fill="none" stroke="#0e0e0e" stroke-width=".13"/>
<path d="M111.7 15.2v66h25.4v12.7h-5.1" fill="none" stroke="#0e0e0e" stroke-width=".25"/>
<circle cx="111.7" cy="17.8" r=".51" fill="#0e0e0e"/>
<circle cx="111.7" cy="17.8" r=".51" fill="none" stroke="#0e0e0e" stroke-width=".13"/>
<circle cx="137.1" cy="93.9" r=".51" fill="#0e0e0e"/>
<circle cx="137.1" cy="93.9" r=".51" fill="none" stroke="#0e0e0e" stroke-width=".13"/>
<path d="M132 25.4h-5.1v17.7h30.5v-12.7h-2.6M154.8 25.4h7.7v38h-33" fill="none" stroke="#0e0e0e" stroke-width=".25"/>
<circle cx="129.5" cy="63.4" r=".51" fill="#0e0e0e"/>
<circle cx="129.5" cy="63.4" r=".51" fill="none" stroke="#0e0e0e" stroke-width=".13"/>
<circle cx="154.8" cy="63.4" r=".51" fill="#0e0e0e"/>
<circle cx="154.8" cy="63.4" r=".51" fill="none" stroke="#0e0e0e" stroke-width=".13"/>
<path d="M132 35.5h-2.5v27.9" fill="none" stroke="#0e0e0e" stroke-width=".25"/>
<circle cx="129.5" cy="35.5" r=".51" fill="#0e0e0e"/>
<circle cx="129.5" cy="35.5" r=".51" fill="none" stroke="#0e0e0e" stroke-width=".13"/>
<circle cx="129.5" cy="63.4" r=".51" fill="#0e0e0e"/>
<circle cx="129.5" cy="63.4" r=".51" fill="none" stroke="#0e0e0e" stroke-width=".13"/>
<path d="M129.5 30.4v2.6h2.5" fill="none" stroke="#0e0e0e" stroke-width=".25"/>
<circle cx="129.5" cy="33" r=".51" fill="#0e0e0e"/>
<circle cx="129.5" cy="33" r=".51" fill="none" stroke="#0e0e0e" stroke-width=".13"/>
<circle cx="129.5" cy="30.4" r=".51" fill="#0e0e0e"/>
<circle cx="129.5" cy="30.4" r=".51" fill="none" stroke="#0e0e0e" stroke-width=".13"/>
<path d="M129.5 30.4h2.5" fill="none" stroke="#0e0e0e" stroke-width=".25"/>
<circle cx="129.5" cy="30.4" r=".51" fill="#0e0e0e"/>
<circle cx="129.5" cy="30.4" r=".51" fill="none" stroke="#0e0e0e" stroke-width=".13"/>
<path d="M132 27.9h-2.5v2.5" fill="none" stroke="#0e0e0e" stroke-width=".25"/>
<circle cx="129.5" cy="30.4" r=".51" fill="#0e0e0e"/>
<circle cx="129.5" cy="30.4" r=".51" fill="none" stroke="#0e0e0e" stroke-width=".13"/>
<path d="M137.1 93.9v20.2h-5.1" fill="none" stroke="#0e0e0e" stroke-width=".25"/>
<circle cx="137.1" cy="93.9" r=".51" fill="#0e0e0e"/>
<circle cx="137.1" cy="93.9" r=".51" fill="none" stroke="#0e0e0e" stroke-width=".13"/>
<path d="M154.8 17.8h10.2M154.8 27.9h20.4v17.8h30.4v-7.7M154.8 22.8h20.4v-10.1h35.5v10.1h-5.1" fill="none" stroke="#0e0e0e" stroke-width=".25"/>
<circle cx="165" cy="17.8" r=".51" fill="#0e0e0e"/>
<circle cx="165" cy="17.8" r=".51" fill="none" stroke="#0e0e0e" stroke-width=".13"/>
<path d="M185.3 22.8h-7.6v48.2h33M165 81.2v32.9h-2.5" fill="none" stroke="#0e0e0e" stroke-width=".25"/>
<circle cx="210.7" cy="71" r=".51" fill="#0e0e0e"/>
<circle cx="210.7" cy="71" r=".51" fill="none" stroke="#0e0e0e" stroke-width=".13"/>
<circle cx="185.3" cy="71" r=".51" fill="#0e0e0e"/>
<circle cx="185.3" cy="71" r=".51" fill="none" stroke="#0e0e0e" stroke-width=".13"/>
<path d="M185.3 35.5h-2.5v22.8h45.7M185.3 20.3h-2.5v7.6h45.7v12.7M205.6 33h12.7" fill="none" stroke="#0e0e0e" stroke-width=".25"/>
<circle cx="218.3" cy="33" r=".51" fill="#0e0e0e"/>
<circle cx="218.3" cy="33" r=".51" fill="none" stroke="#0e0e0e" stroke-width=".13"/>
<path d="M205.6 17.8h12.7" fill="none" stroke="#0e0e0e" stroke-width=".25"/>
<circle cx="218.3" cy="17.8" r=".51" fill="#0e0e0e"/>
<circle cx="218.3" cy="17.8" r=".51" fill="none" stroke="#0e0e0e" stroke-width=".13"/>
<path d="M228.5 60.9h-17.8v10.1" fill="none" stroke="#0e0e0e" stroke-width=".25"/>
<circle cx="210.7" cy="71" r=".51" fill="#0e0e0e"/>
<circle cx="210.7" cy="71" r=".51" fill="none" stroke="#0e0e0e" stroke-width=".13"/>
<circle cx="210.7" cy="60.9" r=".51" fill="#0e0e0e"/>
<circle cx="210.7" cy="60.9" r=".51" fill="none" stroke="#0e0e0e" stroke-width=".13"/>
<path d="M228.5 43.1h-17.8v17.8" fill="none" stroke="#0e0e0e" stroke-width=".25"/>
<circle cx="210.7" cy="60.9" r=".51" fill="#0e0e0e"/>
<circle cx="210.7" cy="60.9" r=".51" fill="none" stroke="#0e0e0e" stroke-width=".13"/>
<path d="M218.3 45.7v17.7h10.2" fill="none" stroke="#0e0e0e" stroke-width=".25"/>
<circle cx="218.3" cy="45.7" r=".51" fill="#0e0e0e"/>
<circle cx="218.3" cy="45.7" r=".51" fill="none" stroke="#0e0e0e" stroke-width=".13"/>
<path d="M218.3 45.7h10.2" fill="none" stroke="#0e0e0e" stroke-width=".25"/>
<circle cx="218.3" cy="45.7" r=".51" fill="#0e0e0e"/>
<circle cx="218.3" cy="45.7" r=".51" fill="none" stroke="#0e0e0e" stroke-width=".13"/>
<path d="M71.1 15.2v2.6" fill="none" stroke="#0e0e0e" stroke-width=".25"/>
<circle cx="71.1" cy="17.8" r=".51" fill="#0e0e0e"/>
<circle cx="71.1" cy="17.8" r=".51" fill="none" stroke="#0e0e0e" stroke-width=".13"/>
<path d="M129.5 33v2.5" fill="none" stroke="#0e0e0e" stroke-width=".25"/>
<circle cx="129.5" cy="35.5" r=".51" fill="#0e0e0e"/>
<circle cx="129.5" cy="35.5" r=".51" fill="none" stroke="#0e0e0e" stroke-width=".13"/>
<circle cx="129.5" cy="33" r=".51" fill="#0e0e0e"/>
<circle cx="129.5" cy="33" r=".51" fill="none" stroke="#0e0e0e" stroke-width=".13"/>
<path d="M154.8 35.5v27.9" fill="none" stroke="#0e0e0e" stroke-width=".25"/>
<circle cx="154.8" cy="63.4" r=".51" fill="#0e0e0e"/>
<circle cx="154.8" cy="63.4" r=".51" fill="none" stroke="#0e0e0e" stroke-width=".13"/>
<path d="M185.3 38v33" fill="none" stroke="#0e0e0e" stroke-width=".25"/>
<circle cx="185.3" cy="71" r=".51" fill="#0e0e0e"/>
<circle cx="185.3" cy="71" r=".51" fill="none" stroke="#0e0e0e" stroke-width=".13"/>
<path d="M218.3 15.2v30.5" fill="none" stroke="#0e0e0e" stroke-width=".25"/>
<circle cx="218.3" cy="45.7" r=".51" fill="#0e0e0e"/>
<circle cx="218.3" cy="45.7" r=".51" fill="none" stroke="#0e0e0e" stroke-width=".13"/>
<circle cx="218.3" cy="33" r=".51" fill="#0e0e0e"/>
<circle cx="218.3" cy="33" r=".51" fill="none" stroke="#0e0e0e" stroke-width=".13"/>
<circle cx="218.3" cy="17.8" r=".51" fill="#0e0e0e"/>
<circle cx="218.3" cy="17.8" r=".51" fill="none" stroke="#0e0e0e" stroke-width=".13"/>
<path d="M154.8 33h10.2" fill="none" stroke="#0e0e0e" stroke-width=".25"/>
<circle cx="165" cy="33" r=".51" fill="#0e0e0e"/>
<circle cx="165" cy="33" r=".51" fill="none" stroke="#0e0e0e" stroke-width=".13"/>
<path d="M165 15.2v2.6" fill="none" stroke="#0e0e0e" stroke-width=".25"/>
<circle cx="165" cy="17.8" r=".51" fill="#0e0e0e"/>
<circle cx="165" cy="17.8" r=".51" fill="none" stroke="#0e0e0e" stroke-width=".13"/>
<path d="M165 17.8v63.4" fill="none" stroke="#0e0e0e" stroke-width=".25"/>
<circle cx="165" cy="33" r=".51" fill="#0e0e0e"/>
<circle cx="165" cy="33" r=".51" fill="none" stroke="#0e0e0e" stroke-width=".13"/>
<circle cx="165" cy="17.8" r=".51" fill="#0e0e0e"/>
<circle cx="165" cy="17.8" r=".51" fill="none" stroke="#0e0e0e" stroke-width=".13"/>
<path d="M111.7 98.9h-5.1v38.1" fill="none" stroke="#0e0e0e" stroke-width=".25"/>
<circle cx="106.6" cy="119.2" r=".51" fill="#0e0e0e"/>
<circle cx="106.6" cy="119.2" r=".51" fill="none" stroke="#0e0e0e" stroke-width=".13"/>
<circle cx="106.6" cy="124.3" r=".51" fill="#0e0e0e"/>
<circle cx="106.6" cy="124.3" r=".51" fill="none" stroke="#0e0e0e" stroke-width=".13"/>
<path d="M106.6 119.2h5.1" fill="none" stroke="#0e0e0e" stroke-width=".25"/>
<circle cx="106.6" cy="119.2" r=".51" fill="#0e0e0e"/>
<circle cx="106.6" cy="119.2" r=".51" fill="none" stroke="#0e0e0e" stroke-width=".13"/>
<path d="M142.2 119.2v5.1h-35.6" fill="none" stroke="#0e0e0e" stroke-width=".25"/>
<circle cx="106.6" cy="124.3" r=".51" fill="#0e0e0e"/>
<circle cx="106.6" cy="124.3" r=".51" fill="none" stroke="#0e0e0e" stroke-width=".13"/>
<path d="M111.7 86.2v7.7" fill="none" stroke="#0e0e0e" stroke-width=".25"/>
<circle cx="111.7" cy="86.2" r=".51" fill="#0e0e0e"/>
<circle cx="111.7" cy="86.2" r=".51" fill="none" stroke="#0e0e0e" stroke-width=".13"/>
<path d="M104.1 22.8h2.5v73.6h5.1" fill="none" stroke="#0e0e0e" stroke-width=".25"/>
<circle cx="106.6" cy="83.7" r=".51" fill="#0e0e0e"/>
<circle cx="106.6" cy="83.7" r=".51" fill="none" stroke="#0e0e0e" stroke-width=".13"/>
<path d="M38.1 30.4h-2.6v43.2h99v25.3h-2.5M101.5 86.2v30.5h10.2" fill="none" stroke="#0e0e0e" stroke-width=".25"/>
<circle cx="101.5" cy="86.2" r=".51" fill="#0e0e0e"/>
<circle cx="101.5" cy="86.2" r=".51" fill="none" stroke="#0e0e0e" stroke-width=".13"/>
<path d="M106.6 83.7h35.6v30.4M142.2 116.7h-2.6v2.5h-7.6" fill="none" stroke="#0e0e0e" stroke-width=".25"/>
<circle cx="106.6" cy="83.7" r=".51" fill="#0e0e0e"/>
<circle cx="106.6" cy="83.7" r=".51" fill="none" stroke="#0e0e0e" stroke-width=".13"/>
<path d="M38.1 33h-22.9v45.6h154.9v40.6h-7.6M81.2 20.3h2.6" fill="none" stroke="#0e0e0e" stroke-width=".25"/>
<circle cx="81.2" cy="20.3" r=".51" fill="#0e0e0e"/>
<circle cx="81.2" cy="20.3" r=".51" fill="none" stroke="#0e0e0e" stroke-width=".13"/>
<path d="M81.2 25.4h2.6" fill="none" stroke="#0e0e0e" stroke-width=".25"/>
<circle cx="81.2" cy="25.4" r=".51" fill="#0e0e0e"/>
<circle cx="81.2" cy="25.4" r=".51" fill="none" stroke="#0e0e0e" stroke-width=".13"/>
<path d="M83.8 17.8h-2.6v7.6" fill="none" stroke="#0e0e0e" stroke-width=".25"/>
<circle cx="81.2" cy="20.3" r=".51" fill="#0e0e0e"/>
<circle cx="81.2" cy="20.3" r=".51" fill="none" stroke="#0e0e0e" stroke-width=".13"/>
<circle cx="81.2" cy="25.4" r=".51" fill="#0e0e0e"/>
<circle cx="81.2" cy="25.4" r=".51" fill="none" stroke="#0e0e0e" stroke-width=".13"/>
<path d="M81.2 25.4v2.5h2.6" fill="none" stroke="#0e0e0e" stroke-width=".25"/>
<circle cx="81.2" cy="27.9" r=".51" fill="#0e0e0e"/>
<circle cx="81.2" cy="27.9" r=".51" fill="none" stroke="#0e0e0e" stroke-width=".13"/>
<circle cx="81.2" cy="25.4" r=".51" fill="#0e0e0e"/>
<circle cx="81.2" cy="25.4" r=".51" fill="none" stroke="#0e0e0e" stroke-width=".13"/>
<path d="M81.2 30.4h2.6" fill="none" stroke="#0e0e0e" stroke-width=".25"/>
<circle cx="81.2" cy="30.4" r=".51" fill="#0e0e0e"/>
<circle cx="81.2" cy="30.4" r=".51" fill="none" stroke="#0e0e0e" stroke-width=".13"/>
<path d="M81.2 33v2.5" fill="none" stroke="#0e0e0e" stroke-width=".25"/>
<circle cx="81.2" cy="35.5" r=".51" fill="#0e0e0e"/>
<circle cx="81.2" cy="35.5" r=".51" fill="none" stroke="#0e0e0e" stroke-width=".13"/>
<circle cx="81.2" cy="33" r=".51" fill="#0e0e0e"/>
<circle cx="81.2" cy="33" r=".51" fill="none" stroke="#0e0e0e" stroke-width=".13"/>
<path d="M81.2 27.9v2.5" fill="none" stroke="#0e0e0e" stroke-width=".25"/>
<circle cx="81.2" cy="30.4" r=".51" fill="#0e0e0e"/>
<circle cx="81.2" cy="30.4" r=".51" fill="none" stroke="#0e0e0e" stroke-width=".13"/>
<circle cx="81.2" cy="27.9" r=".51" fill="#0e0e0e"/>
<circle cx="81.2" cy="27.9" r=".51" fill="none" stroke="#0e0e0e" stroke-width=".13"/>
<path d="M81.2 30.4v2.6h2.6" fill="none" stroke="#0e0e0e" stroke-width=".25"/>
<circle cx="81.2" cy="33" r=".51" fill="#0e0e0e"/>
<circle cx="81.2" cy="33" r=".51" fill="none" stroke="#0e0e0e" stroke-width=".13"/>
<circle cx="81.2" cy="30.4" r=".51" fill="#0e0e0e"/>
<circle cx="81.2" cy="30.4" r=".51" fill="none" stroke="#0e0e0e" stroke-width=".13"/>
<g font-size="2.3">
<text x="35.6" y="3.3">1</text>
<text x="108.4" y="3.3">2</text>
<text x="181.5" y="3.3">3</text>
<text x="254.3" y="3.3">4</text>
<text x="42.4" y="18.5">Q4</text>
<text x="42.4" y="21">Q1</text>
<text x="42.4" y="23.6">R1</text>
<text x="53" y="18.5">Vcc</text>
<text x="54" y="21">R4</text>
<text x="54.2" y="23.6">S4</text>
<text x="88.1" y="18.5">Q4</text>
<text x="88.1" y="21">Q2</text>
<text x="88.1" y="23.6">Q0</text>
<text x="96.1" y="18.5">Vcc</text>
<text x="97.1" y="21">Q3</text>
<text x="97.2" y="23.6">Q1</text>
<text x="136.3" y="18.5">Q1</text>
<text x="136.3" y="21">Q2</text>
<text x="136.3" y="23.6">Q3</text>
<text x="146.9" y="18.5">Vcc</text>
<text x="147.7" y="23.6">DS</text>
<text x="147.8" y="21">Q0</text>
<text x="189.6" y="21">A</text>
<text x="189.6" y="23.6">GND</text>
<text x="197.7" y="18.5">Vcc</text>
<text x="199.7" y="23.6">Y</text>
<text x="1.7" y="24.9">A</text>
<text x="42.4" y="26.1">S1</text>
<text x="42.4" y="28.7">ENABLE</text>
<text x="53.5" y="26.1">NC</text>
<text x="54.4" y="28.7">S3</text>
<text x="88.1" y="26.1">Q7</text>
<text x="88.1" y="28.7">Q9</text>
<text x="98.3" y="28.7">C</text>
<text x="98.3" y="26.1">B</text>
<text x="136.3" y="26.1">Q4</text>
<text x="136.3" y="28.7">Q5</text>
<text x="145.1" y="28.7">STCP</text>
<text x="147.6" y="26.1">OE</text>
<text x="288.5" y="24.9">A</text>
<text x="42.4" y="31.2">S2</text>
<text x="42.4" y="33.7">R2</text>
<text x="54" y="33.7">Q3</text>
<text x="54.2" y="31.2">R3</text>
<text x="88.1" y="31.2">Q5</text>
<text x="88.1" y="33.7">Q6</text>
<text x="98.2" y="33.7">A</text>
<text x="98.2" y="31.2">D</text>
<text x="136.3" y="31.2">Q6</text>
<text x="136.3" y="33.7">Q7</text>
<text x="144.9" y="31.2">SHCP</text>
<text x="147" y="33.7">MR</text>
<text x="197.7" y="33.7">Vcc</text>
<text x="42.4" y="36.3">GND</text>
<text x="53.9" y="36.3">Q2</text>
<text x="88.1" y="36.3">GND</text>
<text x="97.1" y="36.3">Q8</text>
<text x="136.3" y="36.3">GND</text>
<text x="146.6" y="36.3">Q7S</text>
<text x="189.6" y="36.3">A</text>
<text x="189.6" y="38.8">GND</text>
<text x="199.7" y="38.8">Y</text>
<text x="232.8" y="41.3">1</text>
<text x="232.8" y="43.9">2</text>
<text x="232.8" y="46.4">3</text>
<text x="232.8" y="59.1">1</text>
<text x="232.8" y="61.6">2</text>
<text x="232.8" y="64.2">3</text>
<text x="1.9" y="73.1">B</text>
<text x="288.7" y="73.1">B</text>
<text x="34.8" y="92.1">A</text>
<text x="34.8" y="94.6">B</text>
<text x="42.8" y="92.1">Vcc</text>
<text x="116" y="94.6">A</text>
<text x="124" y="94.6">Vcc</text>
<text x="34.8" y="97.2">GND</text>
<text x="44.8" y="97.2">Y</text>
<text x="116" y="97.2">B</text>
<text x="116" y="99.7">GND</text>
<text x="126.1" y="99.7">Y</text>
<text x="34.8" y="117.4">A</text>
<text x="34.8" y="120">GND</text>
<text x="42.8" y="114.9">Vcc</text>
<text x="44.8" y="120">Y</text>
<text x="65.2" y="114.9">A</text>
<text x="65.2" y="117.4">B</text>
<text x="65.2" y="120">GND</text>
<text x="73.3" y="114.9">Vcc</text>
<text x="75.3" y="120">Y</text>
<text x="116" y="117.4">A</text>
<text x="116" y="120">GND</text>
<text x="124" y="114.9">Vcc</text>
<text x="126.1" y="120">Y</text>
<text x="146.5" y="114.9">A</text>
<text x="146.5" y="117.4">B</text>
<text x="146.5" y="120">GND</text>
<text x="154.5" y="114.9">Vcc</text>
<text x="156.5" y="120">Y</text>
<text x="1.8" y="121.3">C</text>
<text x="288.6" y="121.3">C</text>
<text x="1.8" y="169.4">D</text>
<text x="199.3" y="169.4">Title</text>
<text x="288.6" y="169.4">D</text>
<text x="199.3" y="177.1">Size</text>
<text x="212" y="177.1">Number</text>
<text x="262.7" y="177.1">Revision</text>
<text x="199.3" y="184.7">Date:</text>
<text x="200.5" y="180.9">A4</text>
<text x="210.7" y="184.7">12-28-2020</text>
<text x="250" y="184.7">Sheet 1of 1</text>
<text x="35.6" y="191">1</text>
<text x="108.4" y="191">2</text>
<text x="181.5" y="191">3</text>
<text x="199.3" y="187.2">File:</text>
<text x="210.7" y="187.2">C:\Users\..\IR_PCB.SchDoc</text>
<text x="250" y="187.2">Drawn By: Maher Dyayn</text>
<text x="254.3" y="191">4</text>
</g>
<g font-size="2.3" fill="#262626">
<text x="69.2" y="9.6">3V3</text>
<text x="109.8" y="9.6">3V3</text>
<text x="163.1" y="9.6">3V3</text>
<text x="216.4" y="9.6">3V3</text>
<text x="28" y="70.5">GND</text>
<text x="78.8" y="70.5">GND</text>
<text x="127" y="70.5">GND</text>
<text x="208.2" y="78.1">GND</text>
<text x="25.5" y="144.1">GND</text>
<text x="104.2" y="144.1">GND</text>
</g>
<g font-size="2.3" fill="#0e0e0e">
<text x="187.8" y="42.6">SN74LVC1G14</text>
<text x="205.6" y="172">IR_module</text>
</g>
<g font-size="1.9" fill="#0e0e0e">
<text x="40.6" y="14.8">CD4043BDG4</text>
<text x="86.3" y="14.8">MC14028B</text>
<text x="134.5" y="14.8">74HC595</text>
<text x="187.8" y="14.8">SN74LVC1G14</text>
<text x="187.8" y="30">SN74LVC1G14</text>
<text x="231" y="37.6">TSOP38233</text>
<text x="231" y="55.4">TSOP38233</text>
<text x="33" y="88.4">SN74LVC1G08</text>
<text x="114.2" y="90.9">SN74LVC1G08</text>
<text x="33" y="111.2">SN74LVC1G14</text>
<text x="63.5" y="111.2">SN74LVC1G08</text>
<text x="114.2" y="111.2">SN74LVC1G14</text>
<text x="144.7" y="111.2">SN74LVC1G08</text>
</g>
</svg>
